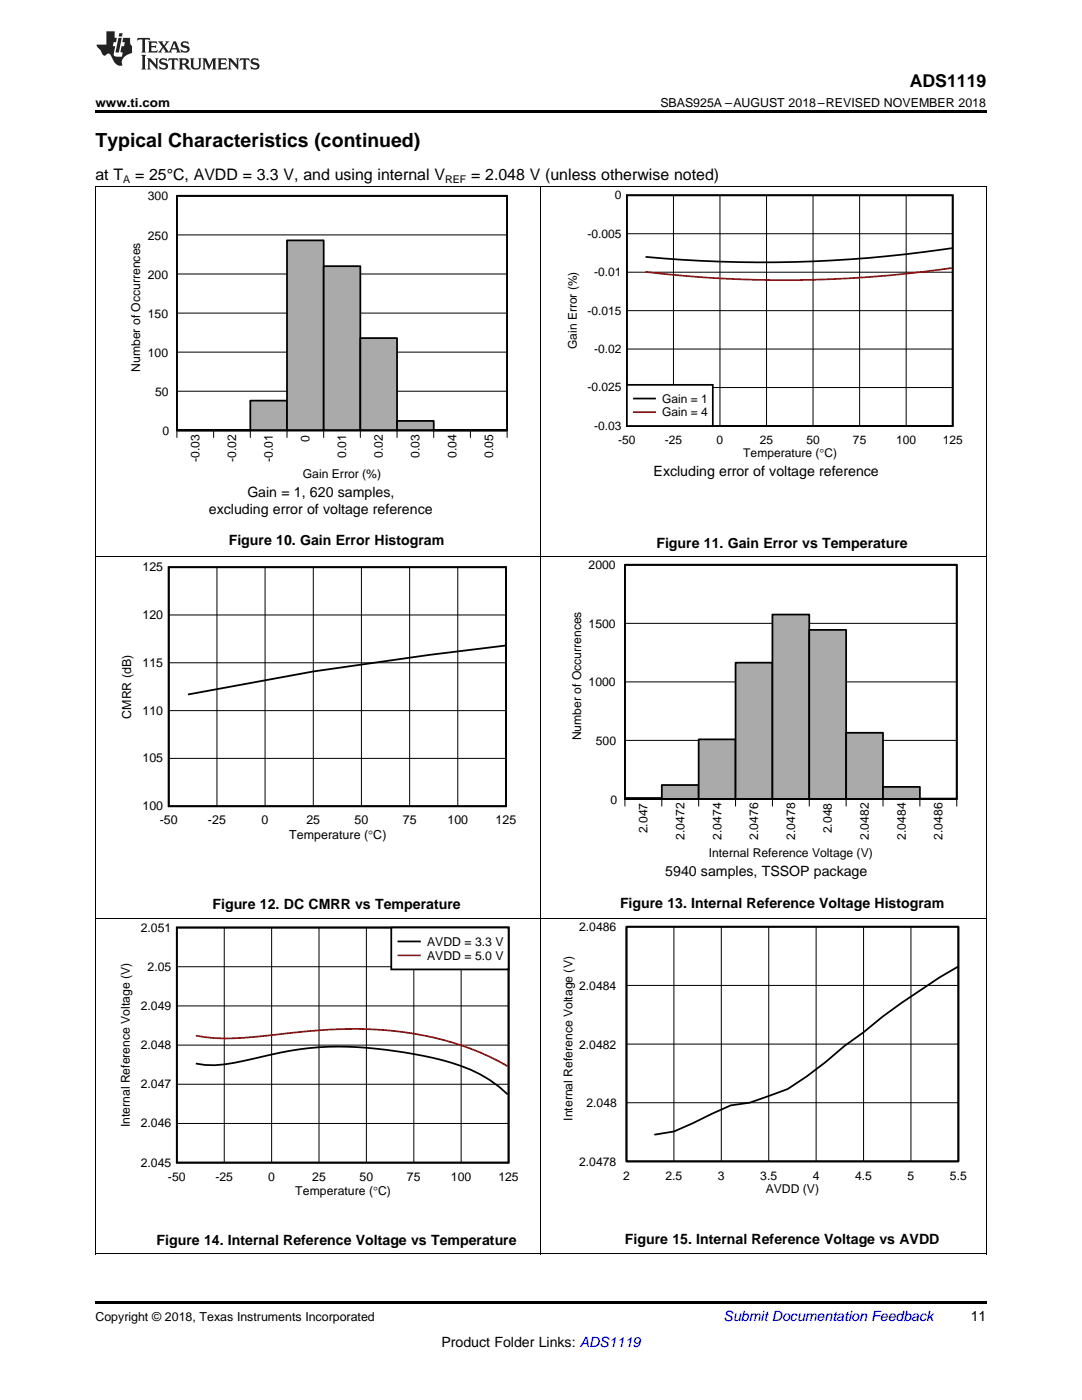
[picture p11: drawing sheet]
<svg xmlns="http://www.w3.org/2000/svg" width="216mm" height="279mm" viewBox="0 0 216 279" stroke-linecap="round" stroke-linejoin="round" font-family="sans-serif">
<path d="M19 250.3h.2zM196.7 250.3h.1zM19 259.7h177.8v.5h-177.8z" fill="#000"/>
<g fill="none" stroke="#000" stroke-width=".2">
<path d="M19.1 183.2v67.1M35.3 192.9h66.2M44.7 185.1v46.9M54.2 185.1v46.9M63.7 185.1v46.9M73.1 185.1v46.9M82.6 185.1v46.9M92 185.1v46.9M107.9 183.2v67.1M196.8 183.2v67.1M35.3 216.4h66.2M35.3 208.6h66.2"/>
<path d="M35.3 200.8h66.2M35.3 224.2h66.2M19 250.2h177.8"/>
</g>
<path d="M35.3 185.1h66.2v46.9h-66.2zM39.1 212.3a25.9 25.9 0 0 0 11.3-1 65.5 65.5 0 0 1 30.3-1.3 50.2 50.2 0 0 1 15.1 4.4l1.9 1.1 1.9 1.4 1.7 1.5" fill="none" stroke="#000" stroke-width=".35"/>
<path d="M39.1 206.7a49.5 49.5 0 0 0 15.1-.1 96.7 96.7 0 0 1 28.4-.3 55.1 55.1 0 0 1 18.7 6.5" fill="none" stroke="#f00" stroke-width=".35"/>
<path d="M78.1 185.1h23.4v8.4h-23.4z" fill-rule="evenodd" fill="#fff"/>
<path d="M124.7 112.7h66.2v46.7h-66.2zM124.7 159.3h7.4v.1h-7.4zM78.1 185.1h23.4v8.4h-23.4zM79.5 187.9h4.3M125 185h66.2v46.8h-66.2zM191.1 193a183.7 183.7 0 0 0-15 9.9l-3.8 3.1-3.8 2.7-3.8 3.3-3.7 2.8-3.8 2.5-7.6 2.8-3.8 .5-11.3 5.2-3.8 .6" fill="none" stroke="#000" stroke-width=".35"/>
<path d="M79.5 190.7h4.3" fill="none" stroke="#f00" stroke-width=".35"/>
<g fill="none" stroke="#000" stroke-width=".2">
<path d="M19.1 111.1v72.2M107.9 111.1v72.2M124.7 112.7h66.2M196.8 111.1v72.2M124.7 136.1h66.2M124.7 124.4h66.2M124.7 147.8h66.2M132.1 159.4v1.5M139.4 159.4v1.5M146.8 159.4v1.5M154.1 159.4v1.5M161.5 159.4v1.5"/>
<path d="M168.8 159.4v1.5M176.2 159.4v1.5M183.6 159.4v1.5M124.7 160.9v-1.5h66.2v1.5M19 183.2h177.8M125 196.7h66.2M134.5 185v46.8M143.9 185v46.8M153.4 185v46.8M162.8 185v46.8M172.3 185v46.8M181.8 185v46.8"/>
<path d="M125 208.4h66.2M125 220.1h66.2"/>
</g>
<path d="M124.7 159.4h7.4" fill="none" stroke="#aaa" stroke-width=".2"/>
<path d="M132.1 156.7h7.3v2.8h-7.3z" fill-rule="evenodd" fill="#aaa"/>
<path d="M132.1 156.7h7.3v2.7h-7.3z" fill="none" stroke="#000" stroke-width=".35"/>
<path d="M139.4 147.6h7.4v11.9h-7.4z" fill-rule="evenodd" fill="#aaa"/>
<path d="M139.4 147.6h7.4v11.8h-7.4z" fill="none" stroke="#000" stroke-width=".35"/>
<path d="M146.8 132.3h7.3v27.2h-7.3z" fill-rule="evenodd" fill="#aaa"/>
<path d="M146.8 132.3h7.3v27.1h-7.3z" fill="none" stroke="#000" stroke-width=".35"/>
<path d="M154.1 122.6h7.4v36.9h-7.4z" fill-rule="evenodd" fill="#aaa"/>
<path d="M154.1 122.6h7.4v36.8h-7.4z" fill="none" stroke="#000" stroke-width=".35"/>
<path d="M161.5 125.7h7.3v33.8h-7.3z" fill-rule="evenodd" fill="#aaa"/>
<path d="M161.5 125.7h7.3v33.7h-7.3z" fill="none" stroke="#000" stroke-width=".35"/>
<path d="M168.8 146.2h7.4v13.3h-7.4z" fill-rule="evenodd" fill="#aaa"/>
<path d="M168.8 146.2h7.4v13.2h-7.4z" fill="none" stroke="#000" stroke-width=".35"/>
<path d="M176.2 157h7.4v2.5h-7.4z" fill-rule="evenodd" fill="#aaa"/>
<path d="M35.3 39.1h65.9v46.8h-65.9zM35.3 85.9h7.3h-7.3M42.6 85.9h7.3h-7.3M124.7 112.7h66.2v46.7h-66.2zM176.2 157h7.4v2.4h-7.4zM183.6 159.4h7.3z" fill="none" stroke="#000" stroke-width=".35"/>
<path d="M35.3 85.9h14.7M183.6 159.4h7.3" fill="none" stroke="#aaa" stroke-width=".2"/>
<path d="M33.7 113.2h67.3v47.7h-67.3zM100.8 128.8l-15.2 1.9-23.1 3.3-25 4.6" fill="none" stroke="#000" stroke-width=".36"/>
<g fill="none" stroke="#000" stroke-width=".2">
<path d="M19.1 37.3v73.8M35.3 39.1h65.9M107.9 37.3v73.8M196.8 37.3v73.8M35.3 54.7h65.9M35.3 46.9h65.9M35.3 78.1h65.9M35.3 70.3h65.9M35.3 62.5h65.9M42.6 85.9v1.4M49.9 85.9v1.4M57.3 85.9v1.4"/>
<path d="M64.6 85.9v1.4M71.9 85.9v1.4M79.2 85.9v1.4M86.5 85.9v1.4M93.9 85.9v1.4M101.2 85.9v1.4M101.2 85.9h-65.9v1.4M19 111.1h177.8M43.3 113.2v47.7M52.9 113.2v47.7M62.5 113.2v47.7M72.1 113.2v47.7"/>
<path d="M81.7 113.2v47.7M91.3 113.2v47.7M33.7 132.3h67.3M33.7 122.7h67.3M33.7 151.4h67.3M33.7 141.8h67.3"/>
</g>
<path d="M49.9 80h7.4v5.9h-7.4z" fill-rule="evenodd" fill="#aaa"/>
<path d="M49.9 80h7.4v5.9h-7.4z" fill="none" stroke="#000" stroke-width=".35"/>
<path d="M57.3 48h7.3v37.9h-7.3z" fill-rule="evenodd" fill="#aaa"/>
<path d="M57.3 48h7.3v37.9h-7.3z" fill="none" stroke="#000" stroke-width=".35"/>
<path d="M64.6 53.1h7.3v32.8h-7.3z" fill-rule="evenodd" fill="#aaa"/>
<path d="M64.6 53.1h7.3v32.8h-7.3z" fill="none" stroke="#000" stroke-width=".35"/>
<path d="M71.9 67.5h7.3v18.4h-7.3z" fill-rule="evenodd" fill="#aaa"/>
<path d="M71.9 67.5h7.3v18.4h-7.3z" fill="none" stroke="#000" stroke-width=".35"/>
<path d="M79.2 84h7.4v1.9h-7.4z" fill-rule="evenodd" fill="#aaa"/>
<path d="M35.3 39.1h65.9v46.8h-65.9zM125.1 39h65v46h-65zM189.9 49.5a251.8 251.8 0 0 1-61.1 1.8M79.2 84h7.3v1.9h-7.3zM86.5 85.9h7.4h-7.4M93.9 85.9h7.3h-7.3" fill="none" stroke="#000" stroke-width=".35"/>
<path d="M86.5 85.9h14.7" fill="none" stroke="#aaa" stroke-width=".2"/>
<path d="M134.4 39v46M143.7 39v46M153 39v46M162.2 39v46M171.5 39v46M180.8 39v46M125.1 54.3h65M125.1 46.6h65M125.1 77.3h65M125.1 69.7h65M125.1 62h65" fill="none" stroke="#000" stroke-width=".2"/>
<path d="M189.9 53.5a232.3 232.3 0 0 1-61.1 .8" fill="none" stroke="#f00" stroke-width=".35"/>
<path d="M125.1 76.8h17.1v8.2h-17.1z" fill-rule="evenodd" fill="#fff"/>
<path d="M125.1 76.8h17.1v8.2h-17.1zM126.5 79.5h4.2" fill="none" stroke="#000" stroke-width=".35"/>
<path d="M126.5 82.3h4.2" fill="none" stroke="#f00" stroke-width=".35"/>
<path d="M19 37.2h177.8" fill="none" stroke="#000" stroke-width=".2"/>
<path d="M19 22h177.8v.5h-177.8z" fill="#000"/>
<g fill="#231f20">
<path d="M27.5 7.6l-.1 .5 .4-.2h.6v.1v2.1l-.2 .4h1l-.3-.4v-2.1l.1-.1h.5l.5 .2-.2-.5zM29.5 8.3l.2 .3v1.5l-.2 .4h1.8l.2-.6a1.04 1.04 0 0 1-1.3 .2v-.7h.6l.3 .2v-.6l-.3 .2h-.6v-.6l.8-.1 .4 .3-.2-.5zM31.5 8.3l.9 1.1-.9 1.1h.8l-.2-.2 .5-.7 .4 .7-.2 .2h1.5l-.1-.2 .1-.4h.9l.1 .4-.2 .2h1l-.3-.3-.7-1.9h-.5l-.9 2-.8-1 .9-1h-.8l.1 .3-.3 .5-.4-.6 .2-.2zM34.7 8.6l.4 1h-.7zM36.3 8.4a.63 .63 0 0 0-.2 .7 .63 .63 0 0 0 .6 .4l.6 .2 .1 .2a.75 .75 0 0 1-.7 .4 .75 .75 0 0 1-.6-.5l.1 .7 .1-.1a1.11 1.11 0 0 0 1.5-.6 1.13 1.13 0 0 0-1.2-.8l-.1-.4a1.04 1.04 0 0 1 1.2 .2l-.2-.5-.1 .1-.5-.2zM28.2 10.9l.2 .4v2.2l-.2 .4h1l-.3-.4v-2.2l.3-.4zM29.3 11.6l.3 .4v1.5l-.3 .4h.8l-.2-.4v-1.3l1.5 1.7v-1.9l.2-.4h-.7l.2 .4v.9l-1.1-1.3zM32 11.8a.62 .62 0 0 0-.2 .7 .62 .62 0 0 0 .6 .4l.6 .1 .1 .3a.76 .76 0 0 1-.7 .3 .76 .76 0 0 1-.6-.4l.1 .7 .1-.1a1.11 1.11 0 0 0 1.5-.6 1.13 1.13 0 0 0-1.2-.8l-.1-.4a1.04 1.04 0 0 1 1.2 .2l-.2-.6-.1 .1-.5-.1zM33.7 11.6l-.2 .6a.61 .61 0 0 1 .8-.3v1.6l-.2 .4h.9l-.2-.4v-1.6a.63 .63 0 0 1 .8 .3l-.2-.6zM35.6 11.6l.3 .4v1.5l-.3 .4h1l-.2-.2v-.8l.5 .2a.76 .76 0 0 0 1.2 .7l-1-1a.58 .58 0 0 0 .6-.5 .58 .58 0 0 0-.5-.6zM36.4 11.9h.1a.45 .45 0 0 1 .5 .1 .45 .45 0 0 1 .1 .5l-.7 .2zM37.9 11.6l.2 .2a2.17 2.17 0 0 0 .3 1.9 .99 .99 0 0 0 1.6-.6v-1.1l.2-.4h-.7l.2 .2a1.92 1.92 0 0 1-.2 1.8 .6 .6 0 0 1-.9-.5v-1.1l.2-.4zM40.4 11.6l.2 .4v1.5l-.2 .4h.7l-.2-.4v-1.4l.8 1.8 .8-1.8v1.4l-.2 .4h.9l-.2-.4v-1.5l.2-.4h-.8l-.6 1.5-.6-1.5zM43.4 11.6l.2 .4v1.5l-.2 .4h1.8l.2-.6a1.04 1.04 0 0 1-1.3 .1v-.6h.5l.4 .2v-.6l-.4 .2h-.5v-.7h.8l.3 .3-.1-.6zM45.5 11.6l.2 .4v1.5l-.2 .4h.7l-.2-.4v-1.3l1.5 1.7v-1.9l.2-.4h-.7l.2 .4v.9l-1.1-1.3zM47.9 11.6l-.1 .6a.61 .61 0 0 1 .8-.3v1.6l-.3 .4h1l-.3-.4 .1-1.6a.63 .63 0 0 1 .7 .3l-.1-.6zM50.2 11.8a.62 .62 0 0 0-.2 .7 .62 .62 0 0 0 .6 .4l.6 .1 .2 .3a.76 .76 0 0 1-.8 .3 .76 .76 0 0 1-.6-.4l.1 .7 .2-.1a1.11 1.11 0 0 0 1.5-.6 1.13 1.13 0 0 0-1.3-.8l-.1-.4a1.04 1.04 0 0 1 1.2 .2l-.1-.6-.2 .1-.5-.1z"/>
<path d="M21.2 6.3v2.6h-1.9l.1 .4 .7 .9a.91 .91 0 0 0 1 .8 .56 .56 0 0 1 .5-.3 .56 .56 0 0 1 .5 .3l.4 .8a1.53 1.53 0 0 0 1.9 1.2 1.54 1.54 0 0 1 1-2.1l.9-.3v-1.4a1.52 1.52 0 0 1-.3-1.6h-1.4l-.2 .8h.5l-.2 .8h-.4l-.2 1v.2l.4 .1-.2 .8a1.93 1.93 0 0 1-1.6-.3l.3-1.8h-.5l.2-.8h.4l.2-.8h-.4v-1.3zM23.6 7.6l-.6 2.9h.7l.6-2.9zM23.8 6.6l-.1 .7h.6l.2-.7z"/>
</g>
<text font-size="3.9" x="19" y="29.3">Typical Characteristics (continued)</text>
<text font-size="3.5" x="181.5" y="17.3">ADS1119</text>
<g font-size="3.2">
<text x="19" y="36">at T</text>
<text x="27" y="36">= 25°C, AVDD = 3.3 V, and using internal V</text>
<text x="94" y="36">= 2.048 V (unless otherwise noted)</text>
</g>
<g font-size="2.8">
<text x="130.4" y="95">Excluding error of voltage reference</text>
<text x="49.4" y="99.3">Gain = 1, 620 samples,</text>
<text x="41.7" y="102.6">excluding error of voltage reference</text>
<text x="45.6" y="108.7">Figure 10. Gain Error Histogram</text>
<text x="131" y="109.4">Figure 11. Gain Error vs Temperature</text>
<text x="132.8" y="174.9">5940 samples, TSSOP package</text>
<text x="42.4" y="181.5">Figure 12. DC CMRR vs Temperature</text>
<text x="123.7" y="181.2">Figure 13. Internal Reference Voltage Histogram</text>
<text x="31.3" y="248.5">Figure 14. Internal Reference Voltage vs Temperature</text>
<text x="124.7" y="248.2">Figure 15. Internal Reference Voltage vs AVDD</text>
<text x="193.7" y="263.6">11</text>
<text x="88.1" y="268.9">Product Folder Links: ADS1119</text>
</g>
<text font-size="2.8" fill="#0000c8" x="144.4" y="263.6">Submit Documentation Feedback</text>
<g font-size="2.5">
<text x="19" y="21.4">www.ti.com</text>
<text x="131.8" y="21.4">SBAS925A –AUGUST 2018–REVISED NOVEMBER 2018</text>
<text x="28.4" y="114">125</text>
<text x="28.4" y="123.6">120</text>
<text x="28.4" y="133.1">115</text>
<text x="26.2" y="143.4" transform="rotate(-90 26.2 143.4)">CMRR (dB)</text>
<text x="28.4" y="142.6">110</text>
<text x="28.4" y="152.2">105</text>
<text x="28.4" y="161.7">100</text>
<text x="31.9" y="164.5">-50</text>
<text x="41.5" y="164.5">-25</text>
<text x="52.2" y="164.5">0</text>
<text x="57.7" y="167.4">Temperature (qC)</text>
<text x="61.1" y="164.5">25</text>
<text x="70.7" y="164.5">50</text>
<text x="80.4" y="164.5">75</text>
<text x="89.3" y="164.5">100</text>
<text x="98.9" y="164.5">125</text>
<text x="19" y="263.6">Copyright © 2018, Texas Instruments Incorporated</text>
</g>
<g font-size="2.4">
<text x="29.5" y="40">300</text>
<text x="122.7" y="39.7">0</text>
<text x="29.5" y="47.8">250</text>
<text x="117.2" y="47.4">-0.005</text>
<text x="29.5" y="55.6">200</text>
<text x="118.6" y="55.1">-0.01</text>
<text x="29.5" y="63.4">150</text>
<text x="117.2" y="62.8">-0.015</text>
<text x="29.5" y="71.2">100</text>
<text x="115.1" y="69.7" transform="rotate(-90 115.1 69.7)">Gain Error (%)</text>
<text x="118.6" y="70.5">-0.02</text>
<text x="28" y="74.2" transform="rotate(-90 28 74.2)">Number of Occurrences</text>
<text x="30.9" y="79">50</text>
<text x="117.2" y="78.1">-0.025</text>
<text x="132.1" y="80.4">Gain = 1</text>
<text x="132.1" y="83.1">Gain = 4</text>
<text x="32.4" y="86.8">0</text>
<text x="61.8" y="88.2" transform="rotate(-90 61.8 88.2)">0</text>
<text x="118.6" y="85.8">-0.03</text>
<text x="123.3" y="88.5">-50</text>
<text x="132.6" y="88.5">-25</text>
<text x="143" y="88.5">0</text>
<text x="151.6" y="88.5">25</text>
<text x="160.9" y="88.5">50</text>
<text x="170.2" y="88.5">75</text>
<text x="178.8" y="88.5">100</text>
<text x="188.1" y="88.5">125</text>
<text x="39.8" y="92.2" transform="rotate(-90 39.8 92.2)">-0.03</text>
<text x="47.1" y="92.2" transform="rotate(-90 47.1 92.2)">-0.02</text>
<text x="54.5" y="92.2" transform="rotate(-90 54.5 92.2)">-0.01</text>
<text x="60.4" y="95.5">Gain Error (%)</text>
<text x="69.1" y="91.4" transform="rotate(-90 69.1 91.4)">0.01</text>
<text x="76.4" y="91.4" transform="rotate(-90 76.4 91.4)">0.02</text>
<text x="83.7" y="91.4" transform="rotate(-90 83.7 91.4)">0.03</text>
<text x="91.1" y="91.4" transform="rotate(-90 91.1 91.4)">0.04</text>
<text x="98.4" y="91.4" transform="rotate(-90 98.4 91.4)">0.05</text>
<text x="148.3" y="91.3">Temperature (qC)</text>
<text x="117.4" y="113.6">2000</text>
<text x="117.4" y="125.3">1500</text>
<text x="117.4" y="137">1000</text>
<text x="116" y="147.8" transform="rotate(-90 116 147.8)">Number of Occurrences</text>
<text x="118.9" y="148.7">500</text>
<text x="121.8" y="160.4">0</text>
<text x="129.2" y="166.3" transform="rotate(-90 129.2 166.3)">2.047</text>
<text x="136.6" y="167.6" transform="rotate(-90 136.6 167.6)">2.0472</text>
<text x="143.9" y="167.6" transform="rotate(-90 143.9 167.6)">2.0474</text>
<text x="151.3" y="167.6" transform="rotate(-90 151.3 167.6)">2.0476</text>
<text x="158.7" y="167.6" transform="rotate(-90 158.7 167.6)">2.0478</text>
<text x="166" y="166.3" transform="rotate(-90 166 166.3)">2.048</text>
<text x="173.4" y="167.6" transform="rotate(-90 173.4 167.6)">2.0482</text>
<text x="180.7" y="167.6" transform="rotate(-90 180.7 167.6)">2.0484</text>
<text x="188.1" y="167.6" transform="rotate(-90 188.1 167.6)">2.0486</text>
<text x="141.4" y="171.1">Internal Reference Voltage (V)</text>
<text x="28.1" y="185.9">2.051</text>
<text x="115.6" y="185.9">2.0486</text>
<text x="85.2" y="188.7">AVDD = 3.3 V</text>
<text x="85.2" y="191.5">AVDD = 5.0 V</text>
<text x="29.5" y="193.7">2.05</text>
<text x="115.6" y="197.6">2.0484</text>
<text x="28.1" y="201.6">2.049</text>
<text x="28.1" y="209.4">2.048</text>
<text x="115.6" y="209.3">2.0482</text>
<text x="28.1" y="217.2">2.047</text>
<text x="117" y="221">2.048</text>
<text x="25.9" y="225" transform="rotate(-90 25.9 225)">Internal Reference Voltage (V)</text>
<text x="28.1" y="225">2.046</text>
<text x="114.3" y="223.6" transform="rotate(-90 114.3 223.6)">Internal Reference Voltage (V)</text>
<text x="28.1" y="232.8">2.045</text>
<text x="115.6" y="232.7">2.0478</text>
<text x="33.5" y="235.6">-50</text>
<text x="43" y="235.6">-25</text>
<text x="53.5" y="235.6">0</text>
<text x="58.9" y="238.4">Temperature (qC)</text>
<text x="62.3" y="235.6">25</text>
<text x="71.8" y="235.6">50</text>
<text x="81.2" y="235.6">75</text>
<text x="90" y="235.6">100</text>
<text x="99.4" y="235.6">125</text>
<text x="124.3" y="235.5">2</text>
<text x="132.8" y="235.5">2.5</text>
<text x="143.3" y="235.5">3</text>
<text x="151.7" y="235.5">3.5</text>
<text x="152.8" y="238">AVDD (V)</text>
<text x="162.2" y="235.5">4</text>
<text x="170.6" y="235.5">4.5</text>
<text x="181.1" y="235.5">5</text>
<text x="189.5" y="235.5">5.5</text>
</g>
<g font-size="2.1">
<text x="24.6" y="36.6">A</text>
<text x="88.8" y="36.6">REF</text>
</g>
</svg>
